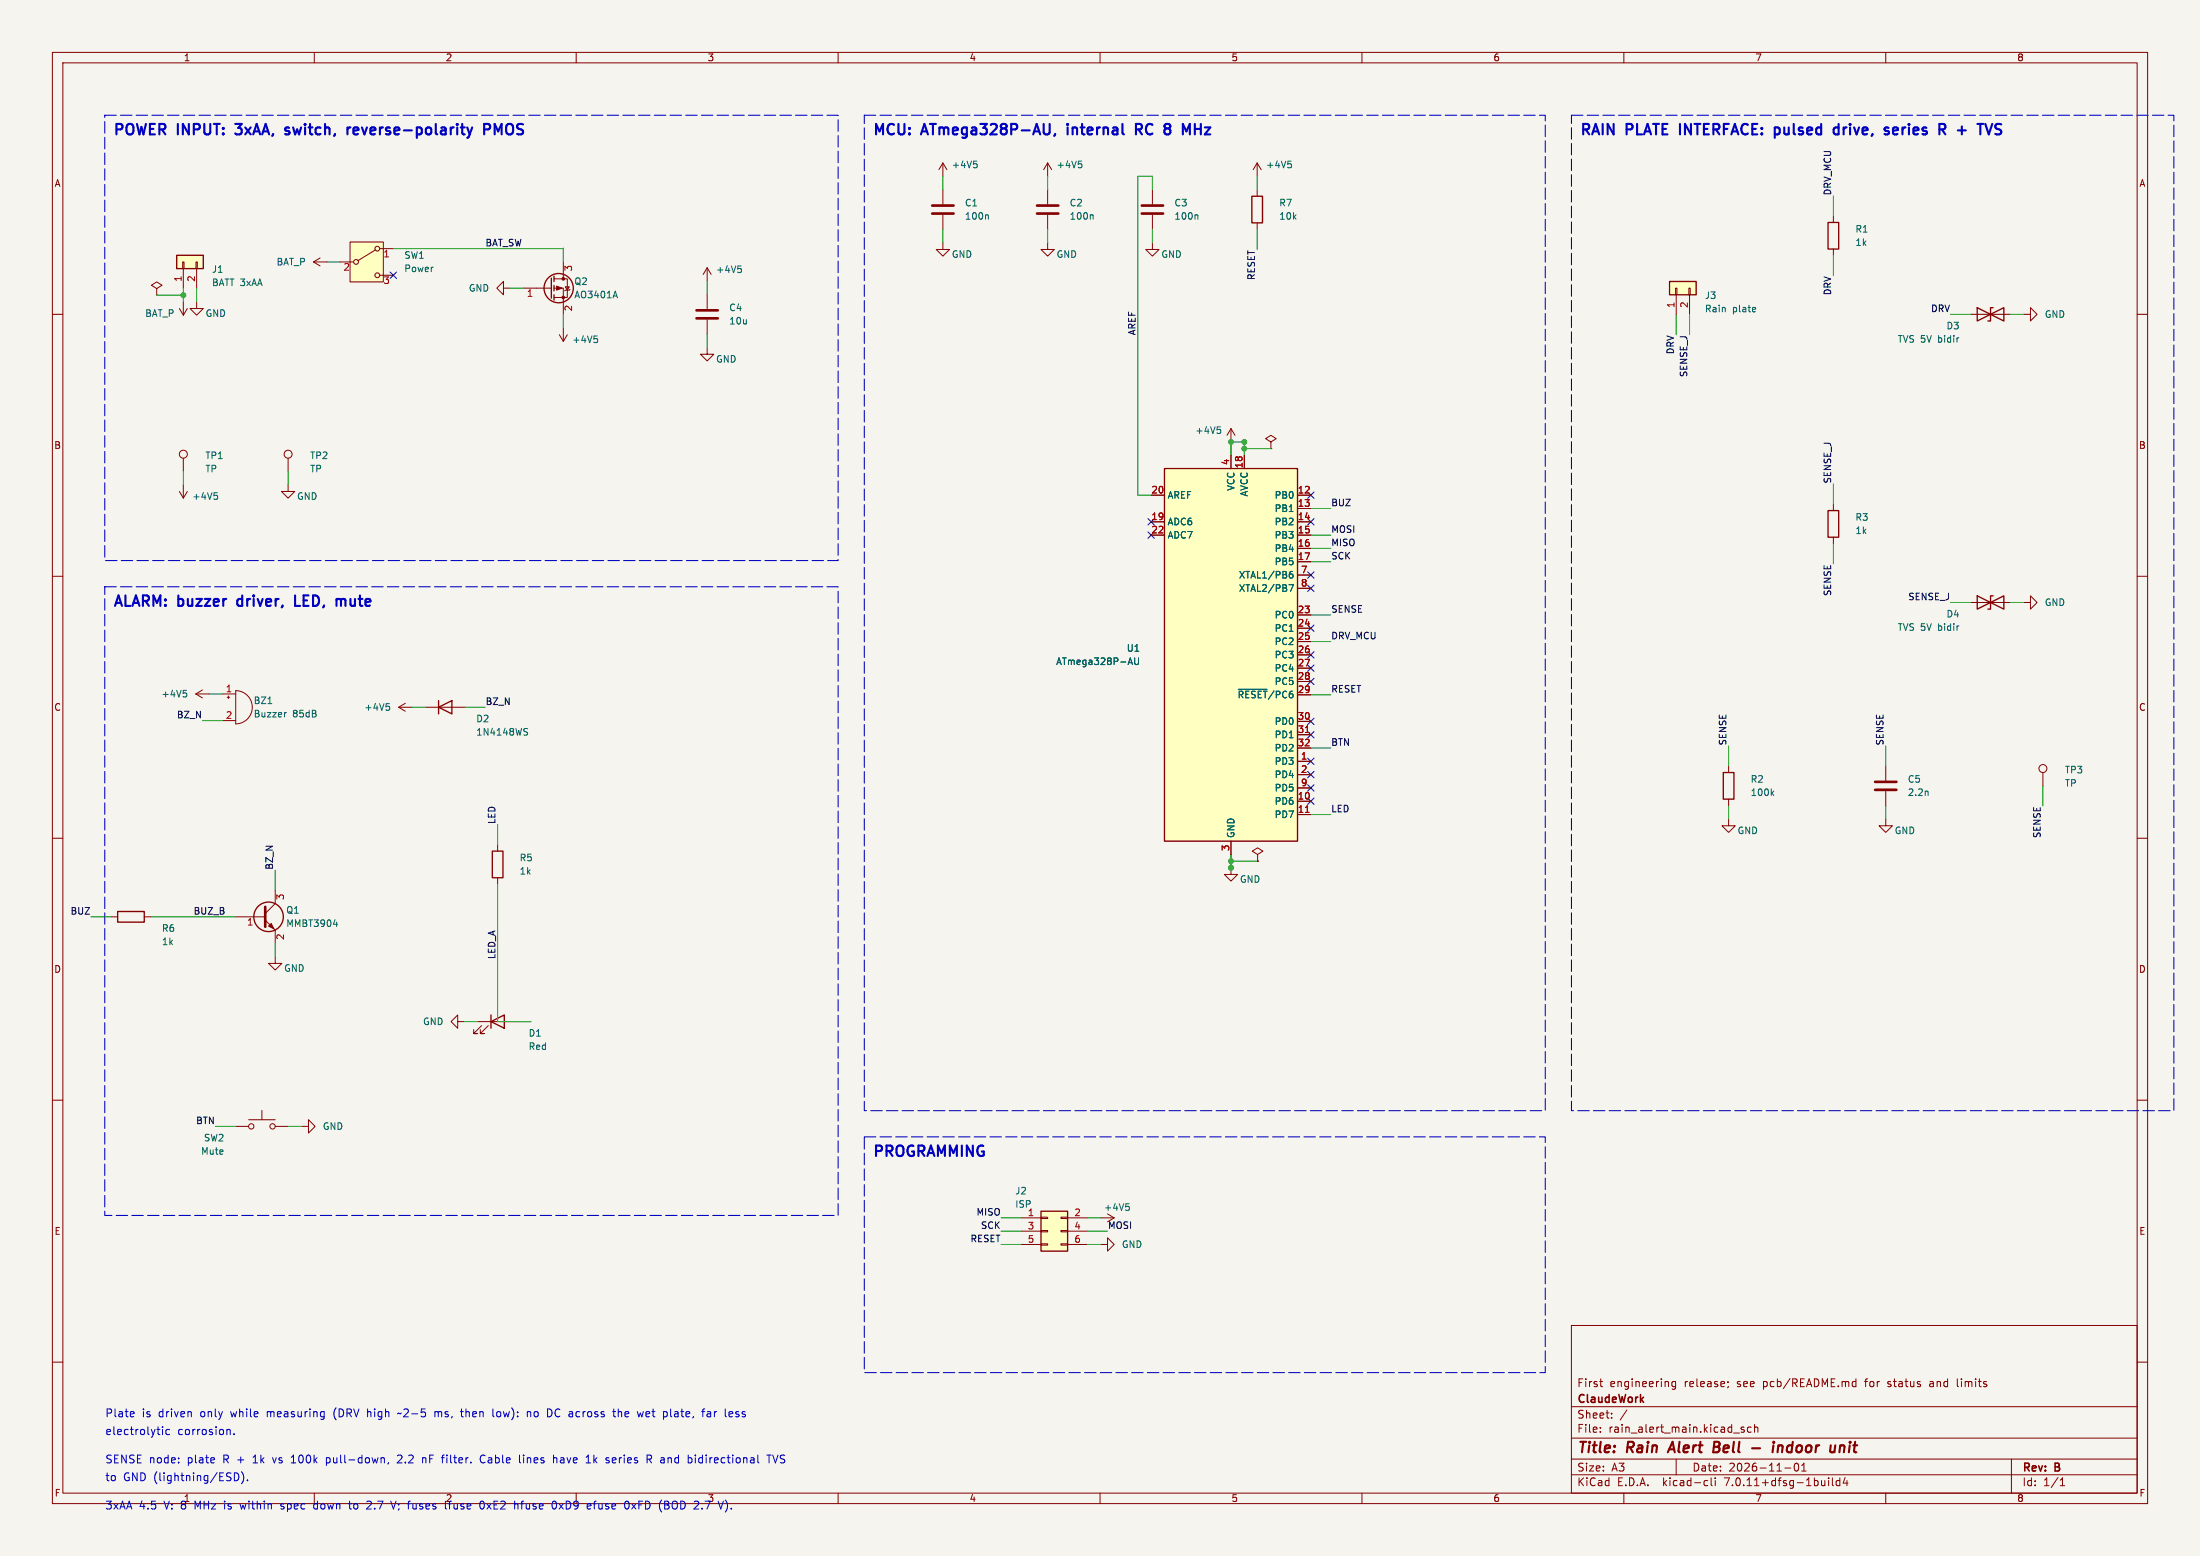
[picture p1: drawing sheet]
<svg xmlns="http://www.w3.org/2000/svg" width="420mm" height="297mm" viewBox="0 0 420 297" stroke-linecap="round" stroke-linejoin="round" font-family="sans-serif">
<path d="M0 0h420v297h-420z" fill="#f5f4ef" stroke="#f5f4ef" stroke-width=".19"/>
<g fill="none" stroke="#840000" stroke-width=".19">
<path d="M10 10h400v277h-400zM12 12h396v273h-396zM60 10v2M110 10v2M160 10v2M210 10v2M260 10v2M310 10v2M360 10v2M180 31.1v2.5M180 36.2v2.8M180 31.1l-.8 1.3"/>
<path d="M180 31.1l.8 1.3M200 31.1l-.8 1.3M200 31.1v2.5M200 36.2v2.8M200 31.1l.8 1.3M220 36.2v2.8M240 31.1l-.8 1.3M240 31.1v2.5M240 36.2v1.3M240 31.1l.8 1.3M10 60h2M29.9 55.1l1-.7-1-.6-1 .6 1 .7v1.2"/>
<path d="M29.9 56.3h.1M34.2 58.9l.8 1.3M34.9 50h.2v1.3h-.2zM35 51.3v3.8M35 57.6v2.6M35.8 58.9l-.8 1.3M37.4 50h.3v1.3h-.3zM37.5 57.6v1.3h1.3l-1.3 1.3-1.2-1.3h1.2M37.5 51.3v3.8M59.8 50h2.6M59.8 50l1.3 .8M61.1 49.2l-1.3 .8"/>
<path d="M64.9 50h2.6M66.8 46.2h6.4v7.6h-6.4zM71.7 47.7l-3.4 2M72.5 47.5h2.6M72.5 52.5h2.6M96.1 55v-1.3l-1.3 1.3 1.3 1.3v-1.3h1.3M99.9 55h5.4M105.8 55h1.7v5.1M105.8 53.2h2.5v3.6h-2.5M107.5 49.9v3.3M107.9 54.7h.8l-.4 .7zM108.8 55.3l-1 .2"/>
<path d="M135 51.1l-.8 1.3M135 51.1v2.5M135 56.2v2.8M135 51.1l.8 1.3M180 46.3v1.3h1.3l-1.3 1.3-1.3-1.3h1.3M180 41v2.8M200 46.3v1.3h1.3l-1.3 1.3-1.3-1.3h1.3M200 41v2.8M220 46.3v1.3h1.3l-1.3 1.3-1.3-1.3h1.3M220 41v2.8M240 42.5v1.3M319.9 55h.2v1.3h-.2z"/>
<path d="M320 56.3v3.8M322.4 55h.3v1.3h-.3zM322.5 56.3v3.8M350 41.2v1.3M350 47.5v1.3M376.2 60h7.6M386.3 60h1.3v-1.3l1.3 1.3-1.3 1.3v-1.3M408 60h2M106.8 63.9l.7 1.3M107.5 62.6v2.6M108.3 63.9l-.8 1.3M135 66.3v1.3h1.3l-1.3 1.3-1.3-1.3h1.3"/>
<path d="M135 61v2.8M34.2 93.8l.8 1.3M35 87.5v2.5M35 92.5v2.6M35.8 93.8l-.8 1.3M55 92.5v1.3h1.3l-1.3 1.3-1.3-1.3h1.3M55 87.5v2.5M219.8 94.5h2.5M219.8 99.6h2.5M235 81.8l-.8 1.3M235 81.8v2.6M235 86.9v2.5"/>
<path d="M235 81.8l.8 1.3M237.5 86.9v2.5M242.6 84.4l1-.7-1-.6-1 .6 1 .7v1.2M242.6 85.6h.1M247.7 94.5h2.5M247.7 97.1h2.5M247.7 99.6h2.5M350 96.2v1.3M10 110h2M219.8 102.1h2.5M247.7 102.1h2.5M247.7 104.7h2.5"/>
<path d="M247.7 107.2h2.5M247.7 117.4h2.5M247.7 119.9h2.5M247.7 109.8h2.5M247.7 112.3h2.5M350 102.5v1.3M376.2 115h7.6M386.3 115h1.3v-1.3l1.3 1.3-1.3 1.3v-1.3M408 110h2M37.4 132.5l1.2 .7M37.4 132.5h2.5M38.6 131.7l-1.2 .8"/>
<path d="M42.5 132.5h2.5M42.5 137.5h2.5M43.3 133.1h.6M43.6 132.8v.5M45 131.8a3.2 3.2 0 0 1 3.2 3.2 3.2 3.2 0 0 1-3.2 3.2zM76.1 135l1.3 .8M76.1 135h2.6M77.4 134.2l-1.3 .8M81.2 135h7.6M247.7 122.5h2.5M247.7 125h2.5M247.7 127.5h2.5"/>
<path d="M247.7 130.1h2.5M247.7 132.6h2.5M247.7 137.7h2.5M10 160h2M247.7 145.3h2.5M247.7 152.9h2.5M247.7 155.5h2.5M247.7 147.9h2.5M247.7 140.2h2.5M247.7 142.8h2.5M247.7 150.4h2.5M330 156.3v1.3h1.3l-1.3 1.3-1.3-1.3h1.3"/>
<path d="M330 146.2v1.3M330 152.5v1.3M360 156.3v1.3h1.3l-1.3 1.3-1.3-1.3h1.3M360 146.2v2.8M360 151v2.8M390 147.5v2.5M408 160h2M21.2 175h1.3M27.5 175h1.3M44.9 175h5.7M50.6 175.6l1.9 1.9v2.6M52.5 169.9v2.6l-1.9 1.9"/>
<path d="M95 161.2v1.3M95 167.5v1.3M235 165.6v1.3h1.3l-1.3 1.3-1.3-1.3h1.3M235 160.6v2.5M240.1 163.1l1-.6-1-.7-1 .7 1 .6v1.3M240.1 164.4h.1M52.5 182.6v1.3h1.3l-1.3 1.3-1.2-1.3h1.2M87.4 195v-1.3l-1.3 1.3 1.3 1.3v-1.3h1.3M91.2 195h7.6M92 195.8l-1.6 1.5h.8h-.8v-.8M93.2 195.8l-1.5 1.5h.8h-.8v-.8M10 210h2"/>
<path d="M44.9 215h2.6M47.5 213.7h5M50 212v1.7M52.5 215h2.6M57.6 215h1.3v-1.3l1.3 1.3-1.3 1.3v-1.3M408 210h2M194.9 232.5h3.8M194.9 235h3.8M194.9 237.5h3.8M198.7 237.4h1.3v.3h-1.3zM198.7 234.9h1.3v.2h-1.3zM198.7 232.3h1.3v.3h-1.3z"/>
<path d="M202.5 237.4h1.3v.3h-1.3zM202.5 234.9h1.3v.2h-1.3zM202.5 232.3h1.3v.3h-1.3zM203.8 232.5h3.8M203.8 235h3.8M203.8 237.5h3.8M210.2 237.5h1.2v-1.2l1.3 1.2-1.3 1.3v-1.3M210.2 232.5h2.5M211.4 231.7l1.3 .8M212.7 232.5l-1.3 .7M10 260h2M300 253h108v32h-108z"/>
<path d="M408 260h2M300 278.5h108M300 274.5h108M300 268.5h108M305.4 263.7h.5M305.5 273.2v.2M305.5 272.5v.1M305.7 264.6l.2 .1M307.7 270.5v.2M307.7 269.8v.1M310.6 269.1l-1.3 1.9M319.9 263.8l-.5-.1-.2 .3 .1 .6h.6"/>
<path d="M319.9 263.7v1.2l-.3 .3-.4-.1M320 278.5v3M329.9 263.8v.1M329.9 264.6l-.1 .3M330.9 273.5h1.2M332.9 272.5l-.3-.1-.2 .2v.2l.5 .2v.3h-.5M334.3 272.5l-.4-.1-.3 .3 .1 .6h.6M334.9 272.5l.3-.1 .3 .1 .1 .9M334.9 271.9v1.5M342.7 279.4l.2-.1a.8 .8 0 0 1 .5 .7 .8 .8 0 0 1-.5 .8 1 1 0 0 1-.2-1.4zM343.9 279.7l.5-.4v1.5M353.7 263.8h.6"/>
<path d="M353.7 264.6h.6M354.3 263.2v1.5M368.4 264.2v.4M373.7 263.2v1.3l.2 .2M384 278.5v6.5M60 285v2M110 285v2M160 285v2M210 285v2M260 285v2M300 281.5h108M310 285v2"/>
<path d="M325.6 282.6l.4 .1M326 283.5l-.4 .1M326.7 282.1v1.3l.2 .2M327.4 282.1v.1M327.4 282.6v1M340.7 280.2h1.2M343.9 280.8h.9M349.1 282.1v.1M349.1 282.6v1M349.8 282.1v1.3l.2 .2M351.2 282.7l-.4-.1-.3 .3 .2 .6h.5M351.2 282.1v1.5"/>
<path d="M352.2 282l-.3 1.1h.9M352.6 282.6v1M360 285v2M393.3 283.6h.9M393.3 282.5l.4-.4v1.5"/>
<circle cx="68" cy="50" r=".46"/>
<circle cx="72" cy="47.5" r=".46"/>
<circle cx="72" cy="52.5" r=".46"/>
<circle cx="35" cy="86.7" r=".76"/>
<circle cx="55" cy="86.7" r=".76"/>
<circle cx="390" cy="146.7" r=".76"/>
<circle cx="48" cy="215" r=".51"/>
<circle cx="52" cy="215" r=".51"/>
</g>
<path d="M319.3 275.2l-.9 2M327.2 276.2h.6M327.8 276.2l.3 .1M328 275.2h-.7l-.2 2 .9-.1M328 276.1l-.2 .1M334.5 276.4h1.5M338.5 275.9l-.1 1.3M338.6 275.2v.2M339.5 276.1a.49 .49 0 0 1 .8 .1l-.1 1M339.5 275.9l-.2 1.3M351.4 276h.7l-.1 1.2" fill="none" stroke="#840000" stroke-width=".4"/>
<g fill="#ffffc2" stroke="#ffffc2" stroke-width=".19">
<path d="M198.7 231.2h5.1v7.6h-5.1z"/>
<path d="M33.7 48.7h5.1v2.6h-5.1z"/>
<path d="M66.8 46.2h6.4v7.6h-6.4z"/>
<path d="M222.3 89.4h25.4v71.2h-25.4z"/>
<path d="M318.7 53.7h5.1v2.6h-5.1z"/>
</g>
<g fill="none" stroke="#840000" stroke-width=".25">
<path d="M239 37.5h2v5h-2zM33.7 48.7h5.1v2.6h-5.1zM105.3 53.1v3.8M105.8 52.7v1M105.8 54.5v1M105.8 56.3v1M318.7 53.7h5.1v2.6h-5.1zM349 42.5h2v5h-2zM377.5 58.7v2.6l5-2.6v2.6zM380.5 58.7h-.5v2.6h-.5M222.3 89.4h25.4v71.2h-25.4zM349 97.5h2v5h-2z"/>
<path d="M377.5 113.7v2.6l5-2.6v2.6zM380.5 113.7h-.5v2.6h-.5M83.7 135l2.6-1.3v2.6zM83.7 133.7v2.6M329 147.5h2v5h-2zM22.5 174h5v2h-5zM94 162.5h2v5h-2zM93.7 195l2.6-1.3v2.6zM93.7 193.7v2.6M198.7 231.2h5.1v7.6h-5.1z"/>
<circle cx="106.7" cy="55" r="2.79"/>
<circle cx="51.3" cy="175" r="2.82"/>
</g>
<g fill="none" stroke="#006464" stroke-width=".19">
<path d="M185.9 30.8h.6M186.3 31.2l.2 .3v.3l-.2 .2M205.9 30.8h.6M206.3 31.2l.2 .3v.3l-.2 .2M245.9 30.8h.6M246.3 31.2l.2 .3v.3l-.2 .2M117.5 55.6l.4 1.2M140.9 50.8h.6M141.3 51.2l.2 .3v.3l-.2 .2M188.5 41l.2 .2v.6M208.5 41l.2 .2v.6M228.5 41l.2 .2v.6"/>
<path d="M335.1 58.7l.1 .3-.6 .1M113.4 64.1h.6M113.8 64.6l.3 .3v.3l-.3 .2M40.9 94h.6M41.3 94.5l.2 .3v.3l-.2 .2M232.4 81.5h.6M232.8 82l.2 .2v.3l-.2 .2M246.1 111.6h.8l-.5 1.3M246.2 109.7l.4-.1 .2 .2-.1 .5h-.3l-.2-.1M246.7 109.1h-.3l-.2 .3M35 131.8h.6M35.4 132.3l.3 .2v.3l-.3 .2"/>
<path d="M51.2 134.3h.7M54.7 136l-.3 .1M73.7 134.3h.6M74.2 134.8l.2 .2v.3l-.2 .3M100.2 139.7l.4 .1 .1 .3-.2 .2h-.3M100.2 139l.5 .1M215.5 126.5h.6M215.8 125.6l.4 1.2M216.6 125.6v1l.3 .2h.3l.1-.2v-1M236.4 131.6h5.5M338.3 151.4l.3 .4M338.6 151l-.5 .5"/>
<path d="M368 151.1l.1 .7M63.7 176.4h.7M64.3 176v.8M214.9 229.8h.6M215.4 230.3l.2 .2v.3l-.2 .2"/>
</g>
<g fill="#840000" stroke="#840000" stroke-width=".19">
<path d="M106.3 54.6l1 .4-1 .4z"/>
<path d="M51.3 176.8l.5-.5 .5 1z"/>
<circle cx="107.5" cy="56.8" r=".25"/>
<circle cx="107.5" cy="53.2" r=".25"/>
</g>
<path d="M178 39.2h4M198 39.2h4M218 39.2h4M133 59.2h4M178 40.8h4M198 40.8h4M218 40.8h4M133 60.8h4M358 150.8h4M358 149.2h4M50.6 173.1v3.8" fill="none" stroke="#840000" stroke-width=".51"/>
<path d="M249.2 139.8h.7M249.2 155.1h.7" fill="none" stroke="#a90000" stroke-width=".19"/>
<g fill="none" stroke="#0000c2" stroke-width=".19">
<path d="M25.4 269.4l.2 .4-.7 .1M25.5 270.4h-.1M31 272.3v.2M31 272.8v1M32.4 272.9l-.4-.1-.3 .3 .1 .7h.6M43.5 272.8h.2l.3 .3v.7M44.7 273.7v.1M55.6 279.2h.9M55.9 278l-.3 .2M61.5 269.4l.4 .1M61.9 269.4v1.3l-.3 .2M61.9 270.4h-.4"/>
<path d="M62.3 279.2h.4M62.3 278.2v1.5M62.7 278.2l-.4 .1M70.2 268.9v1.5M70.2 269.5v.1M73.2 278.2l.2 .3v.7M74.2 279.2l-.2 .3M75.9 269.9l.2-.2 .3 .2M76.5 277.7l-.6 .2M76.7 278.4l-.9 .8h.9M80.7 278.2v1M81.2 278.3l-.3-.1-.2 .2"/>
<path d="M83 269.4v1M83.5 269.4l-.5 .2M87.9 269.4h.6M88.1 268.9v1.3l.4 .2M92.6 277.9a.6 .6 0 0 0-.7 0 .6 .6 0 0 0-.2 .7 .56 .56 0 0 0 .3 .6 .56 .56 0 0 0 .6-.1M94.1 268.9v1.3l.2 .2M99.2 279.2h.2M100 277.7v.2M100 278.2v1M100.7 269.6l.2-.2 .3 .1 .1 .9M100.7 269.4v1M104.9 268.9a.81 .81 0 0 1 .5 .8 .81 .81 0 0 1-.5 .7"/>
<path d="M105.7 278.4l.2-.2 .3 .1 .1 .9M111.9 279.2h.8M117 269.4h.5M117.2 270.2l.3 .2M117.4 278.2h-.3l-.2 .3 .1 .7h.4M117.6 278.6l-.7 .1M118 268.9v1.5M118.5 269.4l-.5 .2M122.8 269.4l-.3 1M123.5 277.7h.6l.3 .3-.2 .5h-.7M123.9 278.5l.5 .7M128 268.9v1.3l.2 .2"/>
<path d="M132.7 277.7v.2M132.7 278.2v1M135 269.5h.6l.1 .9M135.7 269.8l-.5 .1a.29 .29 0 0 0-.3 .3 .29 .29 0 0 0 .3 .2h.5M139.7 269.4l.2 .4-.7 .1M139.8 270.4h-.1M146.4 277.7h.8M146.8 277.7v1.5M147.5 277.7l.5 1.5 .5-1.5M44.7 281.1a.76 .76 0 0 1 .9 .8 .76 .76 0 0 1-.9 .7zM46.1 280.9a1.72 1.72 0 0 1 0 2.3M47.2 282.5v.1"/>
<path d="M53.6 288h.1M53.7 287.1v.4M60.2 287l-.3 .3v.5l.3 .2M66.5 287h.6M66.7 286.5v1.3l.4 .2M70.6 286.5l-.5 .1M70.8 287.2l-.8 .8h.9M74.6 286.5l.5 1.5 .5-1.5M85 287.8l.2 .2M85.8 286.8v1.2M91.7 286.8l.3-.3a.8 .8 0 0 1 .5 .8 .8 .8 0 0 1-.5 .7l-.3-.2M98.7 287l.2 .3v.7"/>
<path d="M99.4 287h.6M105.9 286.5a.94 .94 0 0 1 0 1.5M106.7 287l.8 1M107.5 287l-.8 1M113.2 287h.6M113.8 286.5l-.3 .3v1.2M120.6 287l.8 1M121.4 287l-.8 1M126.9 286.5h.5l.2 .2 .1 .3-.3 .3M126.9 287.3h.5M127.4 287.3a.4 .4 0 0 1 .4 .3 .4 .4 0 0 1-.3 .4h-.6M138.8 287v1"/>
</g>
<g fill="none" stroke="#0000c2" stroke-width=".4">
<path d="M44.9 23.7h1.2M44.9 25.5l.3 .2M54.5 24.9l.7 .2 .1 .2-.1 .3-.6 .1M54.5 24.4l.2-.1 .5 .1M66.9 24.3l-.4 .1-.2 .3M68.1 24.3h-.3l-.3 .3 .1 1 .5 .1M68.4 24.8l-.9 .2M92.4 24.7h.8a.54 .54 0 0 0 .4-.5 .54 .54 0 0 0-.4-.5h-.8v2M95.1 25.1l-.7-1.4v2M200.4 23.7v1.6l-.4 .4M201.4 25.6l-.2 .3M203.8 23.7v.1"/>
<path d="M203.8 24.3v1.4M203.8 23.7h.1l-.1 .1M217.3 24.7l.7 1M217.8 23.7h-.9v2M217.8 24.6l-.9 .1M223.3 23.8v.5M223.3 24.7v.8M228.1 23.7v2M228.1 24.6h1.1M339 24.3h.4l.4 .4M339.8 25.3l-.2 .3-.6 .1M350.2 25.6h.8"/>
<path d="M350.2 24.4l.2-.1 .6 .1M351 23.7v2M362.2 24.4l-.5-.1-.3 .3 .1 1h.7M362.3 24.8l-.9 .2M377.5 23.7h1.1M378 23.7v2M379 23.7l.7 2 .6-2M381.1 24.5l.2 .1a.73 .73 0 0 1 .7 .5v.4l-.3 .2-.8-.1M382 23.7h-.7l-.4 .3M45.4 114.5v1M56.3 113.7v2h1M65.1 114.6l.3-.3 .5 .1 .1 .2"/>
</g>
<path d="M20 22h140v85h-140v-85M165 22h130v190h-130v-190M300 22h115v190h-115v-190M20 112h140v120h-140v-120M165 217h130v45h-130v-45" fill="none" stroke="#0000c2" stroke-width=".2" stroke-dasharray="2.2 .8"/>
<g fill="none" stroke="#009600" stroke-width=".19">
<path d="M180 33.6v2.6M200 33.6v2.6M220 36.2v-2.6h-2.8v60.9h2.6M240 33.6v2.6M350 37.4v3.8M29.9 56.3h5.1M35 55.1v2.5M37.5 55.1v2.5M62.4 50h2.5M75.1 47.5h32.4M97.4 55h2.5M107.5 47.4v2.5"/>
<path d="M135 53.6v2.6M180 43.8v2.5M200 43.8v2.5M220 43.8v2.5M240 43.8v3.8M350 48.8v3.8M372.4 60h3.8M383.8 60h2.5M107.5 60.1v2.5M135 63.8v2.5M320 60.1v3.8M322.5 60.1v3.8"/>
<path d="M35 90v2.5M55 90v2.5M235 84.4h.1M235 84.4v2.5M235 84.4h2.5v2.5M237.5 85.6h5.1M250.2 97.1h3.9M350 92.4v3.8M250.2 117.4h3.9M250.2 102.1h3.9M250.2 107.2h3.9M250.2 104.7h3.9"/>
<path d="M350 103.8v3.8M372.4 115h3.8M383.8 115h2.5M38.6 137.5h3.9M39.9 132.5h2.6M78.7 135h2.5M88.8 135h3.8M250.2 122.5h3.9M250.2 132.6h3.9M95 157.4v3.8M250.2 155.5h3.9M250.2 142.8h3.9"/>
<path d="M330 142.4v3.8M330 153.8v2.5M360 142.4v3.8M360 153.8v2.5M390 150v3.8M17.4 175h3.8M28.8 175h16.1M52.5 166.1v3.8M95 168.8v26.2h6.4M235 165.6h.1M235 163.1v2.5M235 164.4h5.1"/>
<path d="M52.5 180.1v2.5M88.7 195h2.5M41.1 215h3.8M55.1 215h2.5M191.1 232.5h3.8M191.1 235h3.8M191.1 237.5h3.8M207.6 232.5h2.6M207.6 235h3.8M207.6 237.5h2.6"/>
</g>
<g fill="none" stroke="#000084" stroke-width=".19">
<path d="M74.5 51.9l1.2 1.2M75.7 51.9l-1.2 1.2M219.2 99l1.2 1.2M220.4 99l-1.2 1.2M249.6 99l1.2 1.2M249.6 93.9l1.2 1.2M250.8 99l-1.2 1.2M250.8 93.9l-1.2 1.2M219.2 101.5l1.2 1.2M220.4 101.5l-1.2 1.2M249.6 119.3l1.2 1.2M249.6 109.2l1.2 1.2"/>
<path d="M249.6 111.7l1.2 1.2M250.8 119.3l-1.2 1.2M250.8 109.2l-1.2 1.2M250.8 111.7l-1.2 1.2M249.6 126.9l1.2 1.2M249.6 129.5l1.2 1.2M249.6 124.4l1.2 1.2M249.6 137.1l1.2 1.2M249.6 139.6l1.2 1.2M250.8 126.9l-1.2 1.2M250.8 129.5l-1.2 1.2M250.8 124.4l-1.2 1.2"/>
<path d="M250.8 137.1l-1.2 1.2M250.8 139.6l-1.2 1.2M249.6 149.8l1.2 1.2M249.6 152.3l1.2 1.2M249.6 144.7l1.2 1.2M249.6 147.3l1.2 1.2M250.8 149.8l-1.2 1.2M250.8 152.3l-1.2 1.2M250.8 144.7l-1.2 1.2M250.8 147.3l-1.2 1.2"/>
</g>
<g fill="#009600" stroke="#009600" stroke-width=".19">
<circle cx="35" cy="56.3" r=".46"/>
<circle cx="235" cy="165.6" r=".46"/>
<circle cx="237.5" cy="85.6" r=".46"/>
<circle cx="237.5" cy="84.4" r=".46"/>
<circle cx="235" cy="84.4" r=".46"/>
<circle cx="235" cy="164.4" r=".46"/>
</g>
<g font-size="2.8" fill="#0000c2">
<text x="21.5" y="26.3">POWER</text>
<text x="34" y="26.3">INPUT:</text>
<text x="46" y="26.3">3xAA,</text>
<text x="56.2" y="26.3">switch,</text>
<text x="68.8" y="26.3">reverse-polarity</text>
<text x="95.7" y="26.3">PMOS</text>
<text x="166.5" y="26.3">MCU:</text>
<text x="176.2" y="26.3">ATmega328P-AU,</text>
<text x="204.7" y="26.3">internal</text>
<text x="218.5" y="26.3">RC</text>
<text x="224.8" y="26.3">8</text>
<text x="229.1" y="26.3">MHz</text>
<text x="301.5" y="26.3">RAIN</text>
<text x="310.6" y="26.3">PLATE INTERFACE:</text>
<text x="340.5" y="26.3">pulsed</text>
<text x="352.6" y="26.3">drive,</text>
<text x="363.1" y="26.3">series</text>
<text x="374.3" y="26.3">R</text>
<text x="378.6" y="26.3">+</text>
<text x="21.5" y="116.4">ALARM: buzzer</text>
<text x="46.2" y="116.4">driver,</text>
<text x="58" y="116.4">LED,</text>
<text x="66.7" y="116.4">mute</text>
<text x="166.5" y="221.4">PROGRAMMING</text>
</g>
<g font-size="2.8" fill="#840000">
<text x="301" y="277.9">Title:</text>
<text x="310.6" y="277.9">Rain</text>
<text x="319.5" y="277.9">Alert</text>
<text x="328.7" y="277.9">Bell</text>
<text x="341.7" y="277.9">indoor</text>
<text x="353.4" y="277.9">unit</text>
</g>
<g font-size="2.1" fill="#840000">
<text x="301" y="268.2">ClaudeWork</text>
<text x="301" y="265">First</text>
<text x="307.3" y="265">engineering</text>
<text x="321.6" y="265">release;</text>
<text x="331.7" y="265">see</text>
<text x="336.8" y="265">pcb/README.md</text>
<text x="356.5" y="265">for</text>
<text x="360.9" y="265">status</text>
<text x="369.1" y="265">and</text>
<text x="374.5" y="265">limits</text>
<text x="301" y="273.7">File:</text>
<text x="301" y="271">Sheet:</text>
<text x="307.1" y="273.7">rain_alert_main.kicad_sch</text>
<text x="301" y="281.1">Size:</text>
<text x="307.6" y="281.1">A3</text>
<text x="323" y="281.1">Date:</text>
<text x="330" y="281.1">2026-11-01</text>
<text x="386" y="281.3">Rev:</text>
<text x="392.4" y="281.3">B</text>
<text x="301" y="283.9">KiCad</text>
<text x="308.7" y="283.9">E.D.A.</text>
<text x="317.6" y="283.9">kicad-cli</text>
<text x="329.5" y="283.9">7.0.11+dfsg-1build4</text>
<text x="386" y="283.9">Id:</text>
<text x="390.1" y="283.9">1/1</text>
</g>
<g font-size="2.1" fill="#0000c2">
<text x="20" y="274.1">electrolytic</text>
<text x="20" y="270.7">Plate</text>
<text x="27.1" y="270.7">is</text>
<text x="30.3" y="270.7">driven</text>
<text x="33.9" y="274.1">corrosion.</text>
<text x="38.4" y="270.7">only</text>
<text x="44.3" y="270.7">while</text>
<text x="51.4" y="270.7">measuring</text>
<text x="64.2" y="270.7">(DRV</text>
<text x="70.8" y="270.7">high</text>
<text x="76.9" y="270.7">~2-5</text>
<text x="84" y="270.7">ms,</text>
<text x="89.2" y="270.7">then</text>
<text x="95.4" y="270.7">low):</text>
<text x="102.1" y="270.7">no</text>
<text x="106.1" y="270.7">DC across</text>
<text x="119.1" y="270.7">the</text>
<text x="123.9" y="270.7">wet</text>
<text x="128.9" y="270.7">plate,</text>
<text x="136.5" y="270.7">far</text>
<text x="141" y="270.7">less</text>
<text x="20" y="279.5">SENSE node:</text>
<text x="35.8" y="279.5">plate</text>
<text x="42.8" y="279.5">R +</text>
<text x="48.7" y="279.5">1k</text>
<text x="52.7" y="279.5">vs</text>
<text x="56.3" y="279.5">100k</text>
<text x="63.1" y="279.5">pull-down,</text>
<text x="76.9" y="279.5">2.2</text>
<text x="81.8" y="279.5">nF</text>
<text x="85.7" y="279.5">filter.</text>
<text x="93.2" y="279.5">Cable</text>
<text x="100.8" y="279.5">lines</text>
<text x="107.4" y="279.5">have</text>
<text x="113.9" y="279.5">1k</text>
<text x="117.8" y="279.5">series</text>
<text x="125.7" y="279.5">R and</text>
<text x="133.9" y="279.5">bidirectional</text>
<text x="149.3" y="279.5">TVS</text>
<text x="20" y="282.9">to</text>
<text x="23.5" y="282.9">GND (lightning/ESD).</text>
<text x="20" y="288.3">3xAA</text>
<text x="26.5" y="288.3">4.5</text>
<text x="31.4" y="288.3">V: 8</text>
<text x="37.4" y="288.3">MHz</text>
<text x="43.2" y="288.3">is</text>
<text x="46.4" y="288.3">within</text>
<text x="54.3" y="288.3">spec</text>
<text x="60.8" y="288.3">down</text>
<text x="67.7" y="288.3">to</text>
<text x="71.2" y="288.3">2.7</text>
<text x="76.1" y="288.3">V; fuses</text>
<text x="86.6" y="288.3">lfuse</text>
<text x="93.4" y="288.3">0xE2</text>
<text x="100.1" y="288.3">hfuse</text>
<text x="107.5" y="288.3">0xD9</text>
<text x="114.4" y="288.3">efuse</text>
<text x="121.7" y="288.3">0xFD</text>
<text x="128.4" y="288.3">(BOD</text>
<text x="135.3" y="288.3">2.7</text>
<text x="140.2" y="288.3">V).</text>
</g>
<g font-size="1.8" fill="#840000">
<text x="35" y="11.9">1</text>
<text x="85" y="11.9">2</text>
<text x="135" y="11.9">3</text>
<text x="185" y="11.9">4</text>
<text x="235" y="11.9">5</text>
<text x="285" y="11.9">6</text>
<text x="335" y="11.9">7</text>
<text x="385" y="11.9">8</text>
<text x="10.3" y="35.9">A</text>
<text x="408.3" y="35.9">A</text>
<text x="10.3" y="85.9">B</text>
<text x="408.2" y="85.9">B</text>
<text x="10.3" y="135.9">C</text>
<text x="408.2" y="135.9">C</text>
<text x="10.3" y="185.9">D</text>
<text x="408.2" y="185.9">D</text>
<text x="10.3" y="235.9">E</text>
<text x="408.3" y="235.9">E</text>
<text x="10.3" y="285.9">F</text>
<text x="185" y="286.9">4</text>
<text x="235" y="286.9">5</text>
<text x="285" y="286.9">6</text>
<text x="335" y="286.9">7</text>
<text x="385" y="286.9">8</text>
<text x="408.3" y="285.9">F</text>
</g>
<g font-size="1.8" fill="#006464">
<text x="181.6" y="32.3">+4V5</text>
<text x="201.6" y="32.3">+4V5</text>
<text x="241.6" y="32.3">+4V5</text>
<text x="184.1" y="39.6">C1</text>
<text x="204.1" y="39.6">C2</text>
<text x="224.1" y="39.6">C3</text>
<text x="244.1" y="39.6">R7</text>
<text x="184.1" y="42.1">100n</text>
<text x="204.1" y="42.1">100n</text>
<text x="224.1" y="42.1">100n</text>
<text x="244.1" y="42.1">10k</text>
<text x="354.1" y="44.6">R1</text>
<text x="354.1" y="47.1">1k</text>
<text x="40.4" y="52.3">J1</text>
<text x="52.7" y="50.9">BAT_P</text>
<text x="77.1" y="49.6">SW1</text>
<text x="77.1" y="52.1">Power</text>
<text x="136.6" y="52.3">+4V5</text>
<text x="181.6" y="49.4">GND</text>
<text x="201.6" y="49.4">GND</text>
<text x="221.6" y="49.4">GND</text>
<text x="40.4" y="54.8">BATT 3xAA</text>
<text x="89.4" y="55.9">GND</text>
<text x="109.5" y="57.1">AO3401A</text>
<text x="109.5" y="54.6">Q2</text>
<text x="139.1" y="59.6">C4</text>
<text x="325.4" y="57.3">J3</text>
<text x="325.4" y="59.8">Rain</text>
<text x="330.7" y="59.8">plate</text>
<text x="27.6" y="60.7">BAT_P</text>
<text x="39.1" y="60.7">GND</text>
<text x="109.1" y="65.7">+4V5</text>
<text x="139.1" y="62.1">10u</text>
<text x="362.2" y="65.6">TVS 5V</text>
<text x="370.1" y="65.6">bidir</text>
<text x="371.5" y="63.1">D3</text>
<text x="390.3" y="60.9">GND</text>
<text x="136.6" y="69.4">GND</text>
<text x="228.1" y="83">+4V5</text>
<text x="39.1" y="87.8">TP1</text>
<text x="59.1" y="87.8">TP2</text>
<text x="36.6" y="95.6">+4V5</text>
<text x="39.1" y="90.4">TP</text>
<text x="56.6" y="95.6">GND</text>
<text x="59.1" y="90.4">TP</text>
<text x="222.8" y="95.4">AREF</text>
<text x="235.9" y="93.8" transform="rotate(-90 235.9 93.8)">VCC</text>
<text x="238.4" y="94.9" transform="rotate(-90 238.4 94.9)">AVCC</text>
<text x="243.2" y="95.4">PB0</text>
<text x="222.8" y="100.5">ADC6</text>
<text x="243.2" y="97.9">PB1</text>
<text x="243.2" y="100.5">PB2</text>
<text x="354.1" y="99.6">R3</text>
<text x="222.8" y="103">ADC7</text>
<text x="243.2" y="103">PB3</text>
<text x="243.2" y="105.5">PB4</text>
<text x="354.1" y="102.1">1k</text>
<text x="236.4" y="110.6">XTAL1/PB6</text>
<text x="236.4" y="113.2">XTAL2/PB7</text>
<text x="243.2" y="108.1">PB5</text>
<text x="243.2" y="118.2">PC0</text>
<text x="371.5" y="118.1">D4</text>
<text x="390.3" y="115.9">GND</text>
<text x="215" y="124.6">U1</text>
<text x="243.2" y="120.8">PC1</text>
<text x="243.2" y="123.3">PC2</text>
<text x="243.2" y="125.9">PC3</text>
<text x="362.2" y="120.6">TVS 5V</text>
<text x="370.1" y="120.6">bidir</text>
<text x="201.5" y="127.1">ATmega328P-AU</text>
<text x="243.2" y="128.4">PC4</text>
<text x="243.2" y="130.9">PC5</text>
<text x="30.7" y="133.3">+4V5</text>
<text x="48.3" y="134.6">BZ1</text>
<text x="48.3" y="137.1">Buzzer</text>
<text x="55.9" y="137.1">85dB</text>
<text x="69.5" y="135.9">+4V5</text>
<text x="236.2" y="133.5">~{RESET}/PC6</text>
<text x="90.8" y="138.1">D2</text>
<text x="90.8" y="140.6">1N4148WS</text>
<text x="243.2" y="138.6">PD0</text>
<text x="243.2" y="141.1">PD1</text>
<text x="243.2" y="143.6">PD2</text>
<text x="243.2" y="146.2">PD3</text>
<text x="243.2" y="148.7">PD4</text>
<text x="334.1" y="149.6">R2</text>
<text x="364.1" y="149.6">C5</text>
<text x="394.1" y="147.8">TP3</text>
<text x="243.2" y="153.8">PD6</text>
<text x="243.2" y="151.3">PD5</text>
<text x="334.1" y="152.1">100k</text>
<text x="364.1" y="152.1">2.2n</text>
<text x="394.1" y="150.4">TP</text>
<text x="235.9" y="160.1" transform="rotate(-90 235.9 160.1)">GND</text>
<text x="243.2" y="156.3">PD7</text>
<text x="331.6" y="159.4">GND</text>
<text x="361.6" y="159.4">GND</text>
<text x="99.1" y="164.6">R5</text>
<text x="99.1" y="167.1">1k</text>
<text x="236.6" y="168.7">GND</text>
<text x="30.8" y="178.1">R6</text>
<text x="54.5" y="174.6">Q1</text>
<text x="54.5" y="177.1">MMBT3904</text>
<text x="30.8" y="180.6">1k</text>
<text x="54.1" y="185.7">GND</text>
<text x="80.7" y="195.9">GND</text>
<text x="100.8" y="198.1">D1</text>
<text x="100.8" y="200.6">Red</text>
<text x="61.5" y="215.9">GND</text>
<text x="38.3" y="220.6">Mute</text>
<text x="38.8" y="218.1">SW2</text>
<text x="193.7" y="228.2">J2</text>
<text x="193.7" y="230.7">ISP</text>
<text x="210.7" y="231.3">+4V5</text>
<text x="214.1" y="238.4">GND</text>
</g>
<g font-size="1.8" fill="#0f0f0f">
<text x="349.7" y="37.4" transform="rotate(-90 349.7 37.4)">DRV_MCU</text>
<text x="92.6" y="47.1">BAT_SW</text>
<text x="239.7" y="53.6" transform="rotate(-90 239.7 53.6)">RESET</text>
<text x="349.7" y="56.5" transform="rotate(-90 349.7 56.5)">DRV</text>
<text x="368.5" y="59.7">DRV</text>
<text x="216.9" y="64.1" transform="rotate(-90 216.9 64.1)">AREF</text>
<text x="319.7" y="67.7" transform="rotate(-90 319.7 67.7)">DRV</text>
<text x="322.2" y="72.1" transform="rotate(-90 322.2 72.1)">SENSE_J</text>
<text x="349.7" y="92.4" transform="rotate(-90 349.7 92.4)">SENSE_J</text>
<text x="254.1" y="101.8">MOSI</text>
<text x="254.1" y="96.7">BUZ</text>
<text x="254.1" y="106.9">SCK</text>
<text x="254.1" y="104.3">MISO</text>
<text x="349.7" y="113.9" transform="rotate(-90 349.7 113.9)">SENSE</text>
<text x="254.1" y="117">SENSE</text>
<text x="364.2" y="114.7">SENSE_J</text>
<text x="254.1" y="122.1">DRV_MCU</text>
<text x="33.7" y="137.2">BZ_N</text>
<text x="92.6" y="134.7">BZ_N</text>
<text x="254.1" y="132.3">RESET</text>
<text x="254.1" y="142.4">BTN</text>
<text x="329.7" y="142.4" transform="rotate(-90 329.7 142.4)">SENSE</text>
<text x="359.7" y="142.4" transform="rotate(-90 359.7 142.4)">SENSE</text>
<text x="254.1" y="155.1">LED</text>
<text x="94.7" y="157.4" transform="rotate(-90 94.7 157.4)">LED</text>
<text x="389.7" y="160.1" transform="rotate(-90 389.7 160.1)">SENSE</text>
<text x="52.2" y="166.1" transform="rotate(-90 52.2 166.1)">BZ_N</text>
<text x="13.4" y="174.7">BUZ</text>
<text x="36.9" y="174.7">BUZ_B</text>
<text x="94.7" y="183.2" transform="rotate(-90 94.7 183.2)">LED_A</text>
<text x="37.3" y="214.7">BTN</text>
<text x="186.3" y="232.1">MISO</text>
<text x="185.2" y="237.2">RESET</text>
<text x="187.2" y="234.7">SCK</text>
<text x="211.4" y="234.7">MOSI</text>
</g>
<g font-size="1.8" fill="#a90000">
<text x="34.7" y="53.9" transform="rotate(-90 34.7 53.9)">1</text>
<text x="37.3" y="53.9" transform="rotate(-90 37.3 53.9)">2</text>
<text x="65.5" y="52">2</text>
<text x="73.1" y="49.4">1</text>
<text x="109.5" y="51.9" transform="rotate(-90 109.5 51.9)">3</text>
<text x="73.1" y="54.5">3</text>
<text x="100.5" y="57">1</text>
<text x="109.5" y="59.5" transform="rotate(-90 109.5 59.5)">2</text>
<text x="319.7" y="58.9" transform="rotate(-90 319.7 58.9)">1</text>
<text x="322.3" y="58.9" transform="rotate(-90 322.3 58.9)">2</text>
<text x="234.7" y="88.9" transform="rotate(-90 234.7 88.9)">4</text>
<text x="237.3" y="89.5" transform="rotate(-90 237.3 89.5)">18</text>
<text x="219.7" y="94.3">20</text>
<text x="247.7" y="94.3">12</text>
<text x="219.7" y="99.3">19</text>
<text x="219.7" y="101.9">22</text>
<text x="247.7" y="96.8">13</text>
<text x="247.7" y="99.3">14</text>
<text x="247.7" y="101.9">15</text>
<text x="247.7" y="104.4">16</text>
<text x="247.7" y="107">17</text>
<text x="248.3" y="109.5">7</text>
<text x="248.3" y="112">8</text>
<text x="247.7" y="117.1">23</text>
<text x="247.7" y="119.7">24</text>
<text x="247.7" y="122.2">25</text>
<text x="247.7" y="124.7">26</text>
<text x="247.7" y="127.3">27</text>
<text x="247.7" y="129.8">28</text>
<text x="43" y="132.2">1</text>
<text x="43" y="137.3">2</text>
<text x="247.7" y="132.4">29</text>
<text x="247.7" y="137.4">30</text>
<text x="247.7" y="140">31</text>
<text x="247.7" y="142.5">32</text>
<text x="248.3" y="145.1">1</text>
<text x="248.3" y="147.6">2</text>
<text x="247.7" y="152.7">10</text>
<text x="247.7" y="155.2">11</text>
<text x="248.3" y="150.1">9</text>
<text x="234.7" y="162.5" transform="rotate(-90 234.7 162.5)">3</text>
<text x="54.5" y="171.9" transform="rotate(-90 54.5 171.9)">3</text>
<text x="47.1" y="177">1</text>
<text x="54.5" y="179.5" transform="rotate(-90 54.5 179.5)">2</text>
<text x="196.1" y="232.2">1</text>
<text x="205" y="232.2">2</text>
<text x="196.1" y="234.7">3</text>
<text x="196.1" y="237.3">5</text>
<text x="205" y="234.7">4</text>
<text x="205" y="237.3">6</text>
</g>
<g font-size="1.8" fill="#0000c2">
<text x="35" y="286.9">1</text>
<text x="85" y="286.9">2</text>
<text x="135" y="286.9">3</text>
</g>
</svg>
